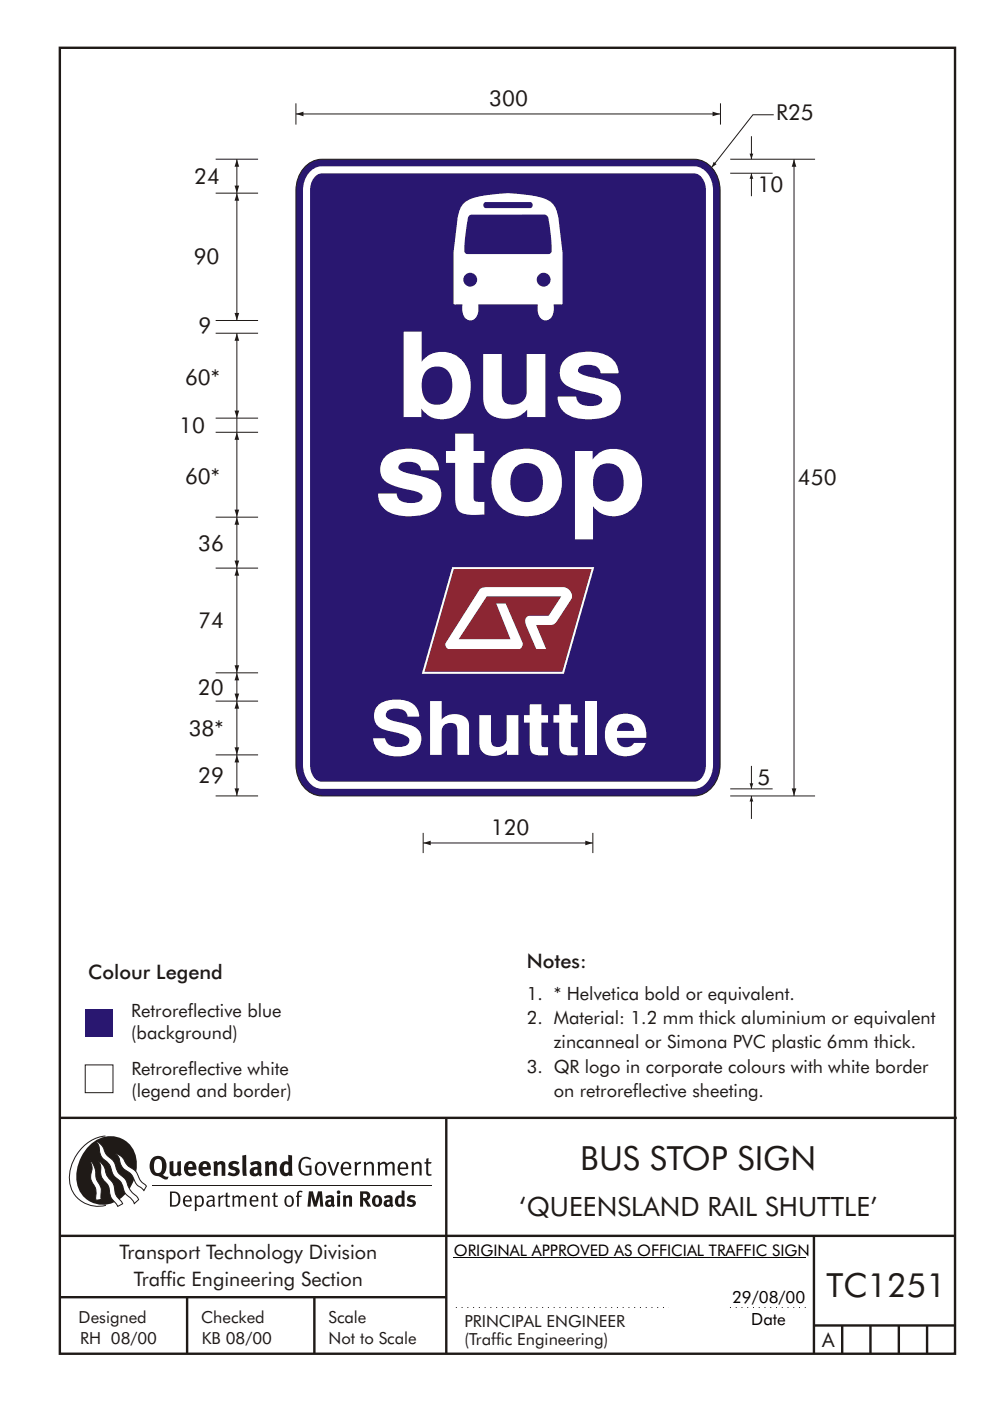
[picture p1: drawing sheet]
<svg xmlns="http://www.w3.org/2000/svg" width="210mm" height="297mm" viewBox="0 0 210 297" stroke-linecap="round" stroke-linejoin="round" font-family="sans-serif">
<g fill="none" stroke="#1f1a17" stroke-width=".51">
<path d="M12.7 10.1h189.9v276.9h-189.9zM12.7 237h190.3M94.7 236.9v50.1M12.7 262h190M12.7 275h82M39.7 275v12M66.7 275v12M172.7 262v25M172.7 281h30M178.7 281v6M184.7 281v6M190.7 281v6"/>
<path d="M196.7 281v6"/>
</g>
<path d="M96.3 266.6h74.7" fill="none" stroke="#000" stroke-width=".21"/>
<path d="M96.7 277.2h45.2M154.9 277.2h16.6" fill="none" stroke="#1f1a17" stroke-width=".21" stroke-dasharray=".2 1" stroke-linecap="butt"/>
<g fill="#1f1a17">
<path d="M63.9 245.6a1.61 1.61 0 0 1 2.1 .1l-.2 .2a1.17 1.17 0 0 0-1.4-.1 1.17 1.17 0 0 0-.6 1.2 1.42 1.42 0 0 0 1.2 1.9l.7-.2v-1.2h-.8l-.1-.4h1.3v1.9a1.82 1.82 0 0 1-2.2-.1 1.82 1.82 0 0 1-.6-2.1l.2-.7z" fill-rule="evenodd"/>
<path d="M67.2 246.6a1.77 1.77 0 0 0 .4 2.6 1.39 1.39 0 0 0 1.4-.5 1.39 1.39 0 0 0 .2-1.5 1.19 1.19 0 0 0-2-.6zM67.5 246.8a.83 .83 0 0 1 1 .1 .83 .83 0 0 1 .2 1 .75 .75 0 0 1-.6 1 .75 .75 0 0 1-.8-.8v-.9z" fill-rule="evenodd"/>
<path d="M69.5 246.4l.4-.1 .8 2.4 .8-2.3h.5l-1.1 2.8h-.4z" fill-rule="evenodd"/>
<path d="M72.6 246.7a1.74 1.74 0 0 0 .5 2.5h.9l.5-.3-.2-.3a.89 .89 0 0 1-1.1 .2 .89 .89 0 0 1-.4-.9h1.7a1.15 1.15 0 0 0-.4-1.4 1.15 1.15 0 0 0-1.5 .2zM73 246.9a.67 .67 0 0 1 .8-.1 .67 .67 0 0 1 .3 .7h-1.3z" fill-rule="evenodd"/>
<path d="M75.2 246.4l.4-.1 .1 .5 .5-.4 .5-.1-.2 .5a.61 .61 0 0 0-.8 .6v1.8h-.4z" fill-rule="evenodd"/>
<path d="M77.1 246.4l.5-.1 .1 .5a.89 .89 0 0 1 .9-.5 .89 .89 0 0 1 .7 .8v2.1h-.4v-2.1l-.1-.3-.3-.1-.8 .4v2.1h-.4z" fill-rule="evenodd"/>
<path d="M80.1 246.4l.4-.1 .1 .4a.83 .83 0 0 1 .8-.4 .83 .83 0 0 1 .7 .5 .86 .86 0 0 1 .9-.5 .86 .86 0 0 1 .7 .8v2.1h-.4l-.1-2.3a.5 .5 0 0 0-.8 0l-.2 .2v2.1h-.5v-2.2l-.4-.3-.7 .4v2.1h-.4z" fill-rule="evenodd"/>
<path d="M84.7 246.7a1.74 1.74 0 0 0 .5 2.5h.9l.5-.3-.2-.3a.89 .89 0 0 1-1.1 .2 .89 .89 0 0 1-.4-.9h1.7a1.15 1.15 0 0 0-.5-1.4 1.15 1.15 0 0 0-1.4 .2zM85 246.9a.67 .67 0 0 1 .9-.1 .67 .67 0 0 1 .3 .7h-1.3z" fill-rule="evenodd"/>
<path d="M87.3 246.4l.4-.1 .1 .5a.89 .89 0 0 1 .9-.5 .89 .89 0 0 1 .8 .8v2.1h-.5v-2.1l-.1-.3-.3-.1-.8 .4v2.1h-.4z" fill-rule="evenodd"/>
<path d="M90.5 245.7l.4-.2v.9h.7l-.2 .3h-.5v2.1l.1 .1h.5l.1 .3a.71 .71 0 0 1-1.2-.5v-2h-.3v-.3h.3z" fill-rule="evenodd"/>
<path d="M36 246.3l.8-.2v2a.46 .46 0 0 0 .2 .7 .46 .46 0 0 0 .6-.3v-2.2l.8-.1v2.3l.2 .6-.6 .3-.2-.3a1.03 1.03 0 0 1-1.2 .2 1.03 1.03 0 0 1-.6-1z" fill-rule="evenodd"/>
<path d="M39.4 246.6a1.64 1.64 0 0 0 0 2.3 1.64 1.64 0 0 0 2.3 .1l-.4-.5a.78 .78 0 0 1-.9 .3 .78 .78 0 0 1-.5-.8h1.8a1.37 1.37 0 0 0-.6-1.6 1.37 1.37 0 0 0-1.7 .2zM40.1 246.9a.48 .48 0 0 1 .6-.1 .48 .48 0 0 1 .2 .6h-1z" fill-rule="evenodd"/>
<path d="M42.5 246.6a1.65 1.65 0 0 0-.2 2 1.65 1.65 0 0 0 1.9 .7l.5-.3-.3-.5a.78 .78 0 0 1-.9 .3 .78 .78 0 0 1-.5-.8h1.8a1.37 1.37 0 0 0-.6-1.6 1.37 1.37 0 0 0-1.7 .2zM43.1 246.9a.48 .48 0 0 1 .6-.1 .48 .48 0 0 1 .2 .6h-.9z" fill-rule="evenodd"/>
<path d="M45.3 246.4l.7-.3 .1 .4a.95 .95 0 0 1 1-.3 .95 .95 0 0 1 .7 .9v2.2h-.8v-2.3l-.3-.2-.5 .3v2.2h-.8z" fill-rule="evenodd"/>
<path d="M48.7 246.5a1.73 1.73 0 0 1 2-.1l-.2 .6-.6-.2a.42 .42 0 0 0-.6 .3l.2 .2a1.23 1.23 0 0 1 1.4 1 1.47 1.47 0 0 1-2.3 .9l-.3-.1 .3-.6 .7 .3a.47 .47 0 0 0 .7-.3 .87 .87 0 0 0-1-.6l-.4-.2-.1-.4z" fill-rule="evenodd"/>
<path d="M53.1 246.6l.3 .6 .3-.2a.62 .62 0 0 1 .9 0l.1 .4a1.21 1.21 0 0 0-1.4 .3 1.21 1.21 0 0 0-.2 1.4 1.19 1.19 0 0 0 1.7 0l.5 .3 .4-.4-.3-.4v-1.3a.96 .96 0 0 0-1.3-1.1zM54 248.1l.6-.1v.6a.43 .43 0 0 1-.6 .1 .43 .43 0 0 1 0-.6z" fill-rule="evenodd"/>
<path d="M56.2 246.4l.7-.3 .1 .4a.95 .95 0 0 1 1-.3 .95 .95 0 0 1 .7 .9v2.2h-.8v-2.3l-.2-.2-.6 .3v2.2h-.8z" fill-rule="evenodd"/>
<path d="M61.2 244.8v1.6a1.29 1.29 0 0 0-1.4 .1 1.29 1.29 0 0 0-.5 1.3 1.24 1.24 0 0 0 .6 1.4 1.24 1.24 0 0 0 1.4-.1l.1 .2h.7l-.1-4.3zM60.5 246.9h.4l.3 .1v1.5l-.3 .2a.48 .48 0 0 1-.6-.5 1.52 1.52 0 0 1 .2-1.3z" fill-rule="evenodd"/>
<path d="M51.4 245l.8-.2 .2 4.5h-.8l-.1-.2z" fill-rule="evenodd"/>
</g>
<path d="M22.4 240.9a9 9 0 0 0-7.4 10.8 6.2 6.2 0 0 0 7.5 3.9M32.2 251.4h59.4" fill="none" stroke="#1f1a17" stroke-width=".21"/>
<path d="M19.1 242.7a5.7 5.7 0 0 1 6.5-1.4 5.7 5.7 0 0 1 3.4 5.7 8.6 8.6 0 0 1-6.2 8.4 5.7 5.7 0 0 1-6.5-7.1 9.9 9.9 0 0 1 2.8-5.6z" fill-rule="evenodd" fill="#1f1a17"/>
<path d="M24.4 244.6a3.1 3.1 0 0 1 2.3 2.1l.8 .8a3.2 3.2 0 0 1 2 2.3l.4 .7 1.2 1-.6 .9-.2-.3a3.5 3.5 0 0 1-1.9-2 3.8 3.8 0 0 0-2.1-2.2 3.5 3.5 0 0 1-1-2.3zM20.4 242a3.4 3.4 0 0 1 1.9 2.4l.7 .9a3.3 3.3 0 0 1 1.7 2.5 4.4 4.4 0 0 0 1.7 2l.3 .3a6.1 6.1 0 0 0 2.5 3.7l.2 .5-.9 .9a6.1 6.1 0 0 0-1.9-2.2l-.4-.7a3.6 3.6 0 0 0-1.9-2.8l-.6-1.1a3.6 3.6 0 0 0-1.9-2.8 3.7 3.7 0 0 1-.8-2.4zM21 246.2a3.4 3.4 0 0 1 1.5 2.7l.6 .9a3.8 3.8 0 0 1 1.4 3.1l.3 .8 1.2 1.5-1 .6-.5-.8a3.2 3.2 0 0 1-1.3-2.8 4.3 4.3 0 0 0-1.4-2.2 4.7 4.7 0 0 1-.5-2.9zM19.2 246.1a5.1 5.1 0 0 1 1.2 3.7l.3 .7a3.1 3.1 0 0 1 .7 3l.1 .8-1.1 .2-.1-.8a3.5 3.5 0 0 0-.9-3.2 3.6 3.6 0 0 1 .1-2.6z" fill-rule="evenodd" fill="#fff" stroke="#1f1a17" stroke-width=".21"/>
<g fill="#1f1a17">
<path d="M32.4 245.5a2.51 2.51 0 0 0 .4 3.7l.8 .2a2.78 2.78 0 0 0 2 .6l.2-.5h-.6l-.7-.4a2.56 2.56 0 0 0 0-3.8 1.83 1.83 0 0 0-2.1 .2zM33 245.9a.87 .87 0 0 1 1 0 .87 .87 0 0 1 .4 .9v.4a1.17 1.17 0 0 1-.9 1.5h-.3a2.38 2.38 0 0 1-.2-2.8z" fill-rule="evenodd"/>
<path d="M36.4 252.9v2.6a1.12 1.12 0 0 0 1.2-.3 1.12 1.12 0 0 0 .3-1.1l-.2-.6-.3-.4zM36.1 252.6h1.1a1.67 1.67 0 0 1 1.1 1.7 1.67 1.67 0 0 1-1.2 1.5h-1zM39.4 253.9l-.2 .6h1.1a.55 .55 0 0 0-.2-.7 .55 .55 0 0 0-.7 .1zM39.1 253.8a.95 .95 0 0 1 1.2-.2 .95 .95 0 0 1 .4 1.1h-1.5a.72 .72 0 0 0 .4 .8 .72 .72 0 0 0 .9-.1l.1 .2a1.15 1.15 0 0 1-1.5 0 1.15 1.15 0 0 1-.2-1.5zM41.7 254.1v1.2a.7 .7 0 0 0 .9 .1 .7 .7 0 0 0 .3-.9 .61 .61 0 0 0-.4-.7 .61 .61 0 0 0-.8 .3zM41.3 253.5l.4-.1v.4a.95 .95 0 0 1 1.2-.1 .95 .95 0 0 1 .3 1.1 .92 .92 0 0 1-.4 1 .92 .92 0 0 1-1.1-.2v1.1l-.4 .1zM44.3 254.9a.5 .5 0 0 0 .1 .7 .5 .5 0 0 0 .7-.3l.1-.7zM43.8 253.8a1 1 0 0 1 1.7 .2v1.4l.2 .3-.2 .2-.3-.3a.78 .78 0 0 1-1.4-.1 .78 .78 0 0 1 .8-1.1h.6a.58 .58 0 0 0-.4-.7 .58 .58 0 0 0-.7 .3zM46.3 253.5l.3-.1 .1 .4 .3-.3h.5l-.2 .3a.52 .52 0 0 0-.6 .6v1.4h-.3zM47.9 252.9l.4-.1v.7h.6l-.2 .3h-.4v1.5a.35 .35 0 0 0 .5 .3v.2a.57 .57 0 0 1-.6 .1 .57 .57 0 0 1-.3-.5v-1.6h-.3v-.3h.3zM49.3 253.5l.3-.1 .1 .4 .2-.2a.64 .64 0 0 1 1 .2 .7 .7 0 0 1 .8-.4 .7 .7 0 0 1 .5 .7v1.7h-.3v-1.7l-.3-.3-.6 .3v1.7h-.4v-1.6a.38 .38 0 0 0-.3-.5 .38 .38 0 0 0-.4 .3l-.2 .1v1.7h-.4zM53.5 253.9l-.1 .6h1a.55 .55 0 0 0-.2-.7 .55 .55 0 0 0-.7 .1zM53.2 253.8a.95 .95 0 0 1 1.2-.2 .95 .95 0 0 1 .4 1.1h-1.4a.72 .72 0 0 0 .4 .8 .72 .72 0 0 0 .8-.1l.2 .2a1.15 1.15 0 0 1-1.5 0 1.15 1.15 0 0 1-.3-1.5zM55.4 253.5l.3-.1 .1 .4a.72 .72 0 0 1 .8-.4 .72 .72 0 0 1 .6 .7v1.7h-.4v-1.5a.45 .45 0 0 0-.3-.6 .45 .45 0 0 0-.5 .3l-.2 .1v1.7h-.3zM58.1 252.9l.4-.1-.1 .7h.6l-.1 .3h-.5v1.5a.35 .35 0 0 0 .5 .3l.1 .2a.57 .57 0 0 1-.6 .1 .57 .57 0 0 1-.4-.5v-1.6h-.3v-.3h.3zM60.9 253.9l-.2 .7a.65 .65 0 0 0 .3 .9 .65 .65 0 0 0 .9-.3v-.1a.93 .93 0 0 0-.7-1.4zM60.6 253.8a1.12 1.12 0 0 1 1.5 0 1.12 1.12 0 0 1 .2 1.4 1.01 1.01 0 0 1-1.3 .7 1.01 1.01 0 0 1-.7-1.2zM63.2 252.6l.5-.2 .5 .2-.1 .2-.4-.1-.3 .2v.6h.7l-.2 .3h-.5v2h-.4v-2h-.2v-.3h.2zM65.5 252.6l-.3 3.2h.7l.1-2.2 .6 2.2h.6l.6-2.2 .2 2.2h.6l-.3-3.2h-.8l-.6 2.1-.5-2.1zM69 253.7l.3 .5a.51 .51 0 0 1 .5-.3 .51 .51 0 0 1 .5 .4v.1a.88 .88 0 0 0-1.2 .3 .88 .88 0 0 0 .2 1.1 .9 .9 0 0 0 1.1-.1l.4 .3 .3-.4-.2-.3v-1.1a.87 .87 0 0 0-.5-.8 .87 .87 0 0 0-1 .1zM69.8 254.9l.4-.1v.5l-.1 .1h-.3l-.1-.1zM71.5 253.5v2.3h.6v-2.4zM71.4 252.8a.4 .4 0 0 0 .8 0 .4 .4 0 0 0-.8 0zM72.7 253.5l.1 2.3h.6v-1.7a.33 .33 0 0 1 .4-.2 .33 .33 0 0 1 .3 .4v1.5h.6v-1.7a.75 .75 0 0 0-.5-.7 .75 .75 0 0 0-.8 .3l-.1-.3zM76.4 252.6v3.2h.6v-1.3l.3 .2 .7 1.1h.8l-1-1.4a.94 .94 0 0 0 .8-1 .94 .94 0 0 0-1-.8zM77 253.1a.51 .51 0 0 1 .8 .1 .51 .51 0 0 1-.2 .8h-.6zM79.2 253.7a1.19 1.19 0 0 0 0 1.8 1.19 1.19 0 0 0 1.7-.1 1.19 1.19 0 0 0-.1-1.6 1.19 1.19 0 0 0-1.6-.1zM79.8 253.9h.2a.99 .99 0 0 1 0 1.5 1.06 1.06 0 0 1-.2-1.5zM81.4 253.7l.3 .5a.51 .51 0 0 1 .5-.3 .51 .51 0 0 1 .5 .4v.1a.88 .88 0 0 0-1.1 .3 .88 .88 0 0 0 .2 1.1 .9 .9 0 0 0 1-.1l.4 .3 .3-.4-.2-.3v-1.1a.87 .87 0 0 0-.5-.8 .87 .87 0 0 0-1 .1zM82.2 254.9l.5-.1v.5l-.2 .1h-.3l-.1-.1zM85.2 252.4v1.2a1.2 1.2 0 0 0-1.3 .5 1.2 1.2 0 0 0 .1 1.5l.5 .3 .8-.2 .1 .1h.5l-.1-3.3zM84.7 254l.5 .1v1.2a.46 .46 0 0 1-.6 0 .46 .46 0 0 1-.1-.6zM86.6 253.6a.79 .79 0 0 0-.1 1 .79 .79 0 0 0 .9 .3 .33 .33 0 0 1 .1 .5 .33 .33 0 0 1-.6 0l-.4-.2-.3 .4a1.15 1.15 0 0 0 1.3 .3 1.15 1.15 0 0 0 .7-1 1.49 1.49 0 0 0-1.1-.7 .4 .4 0 0 1 .2-.4 .4 .4 0 0 1 .5 .1l.1 .1 .2-.4a1.47 1.47 0 0 0-1.5 0z" fill-rule="evenodd"/>
</g>
<path d="M65 35a4.9 4.9 0 0 1 3.3-1.2h79a6.1 6.1 0 0 1 5.5 6.6v121.7a6.1 6.1 0 0 1-5.5 6.7h-79a6.1 6.1 0 0 1-5.5-6.7v-121.7a7.1 7.1 0 0 1 2.2-5.4z" fill-rule="evenodd" fill="#291770" stroke="#1f1a17" stroke-width=".21"/>
<path d="M65.7 36.5a3.5 3.5 0 0 1 2.6-1.2h79a4.4 4.4 0 0 1 3.9 4.2l.1 122.6a4.9 4.9 0 0 1-3.3 5.1l-79.7 .1a4.4 4.4 0 0 1-3.9-4.2l-.1-122.7a5.8 5.8 0 0 1 1.4-3.9z" fill-rule="evenodd" fill="#fff"/>
<path d="M66.7 37.6l1-.7 .6-.1h79a2.92 2.92 0 0 1 2.4 2.7l.1 122.6a3.3 3.3 0 0 1-2.5 3.7h-79a2.92 2.92 0 0 1-2.4-2.8l-.1-122.6a4.4 4.4 0 0 1 .9-2.8z" fill-rule="evenodd" fill="#291770"/>
<path d="M96.1 120.5h29.7l-6.3 22.2h-29.7z" fill="#8c2633"/>
<g fill="#fff">
<path d="M89.8 142.4h29.7l.2 .3-.2 .2 .2-.2-.2 .2h-29.7z"/>
<path d="M125.6 120.4l.5-.2-.1 .3-.2-.3 .2 .3-6.3 22.2-.4-.1z"/>
<path d="M95.9 120.2h.2l-.2 .2 .2-.2h29.7v.5h-29.7z"/>
<path d="M95.9 120.4l.4 .1-6.3 22.2-.5 .2 .1-.3 .2 .3-.2-.3z"/>
</g>
<path d="M102 124.8l.7-.3h.8h16a1.94 1.94 0 0 1 1.7 2.5l-3.4 5.1-.9 .4h-3.2l2.2 5.1h-2.1l-2.2-5a1.32 1.32 0 0 1 .7-2h4.1l2.7-4.2h-15.8l-6 9.1h11l-3-7.5h2l3.6 8.3a1.12 1.12 0 0 1-.8 1.3h-14.8a.97 .97 0 0 1-.8-1.3z" fill-rule="evenodd" fill="#fff"/>
<path d="M62.8 24.2h90" fill="none" stroke="#1f1a17" stroke-width=".21"/>
<g fill="#1f1a17">
<path d="M151.2 23.7l1.6 .5-1.6 .5 1.6-.5-1.6 .5z" fill-rule="evenodd"/>
<path d="M62.8 24.2l1.6 .5-1.6-.5 1.6-.5v1z" fill-rule="evenodd"/>
</g>
<path d="M168.5 33.8v135" fill="none" stroke="#1f1a17" stroke-width=".21"/>
<g fill="#1f1a17">
<path d="M168 167.2h1l-.5 1.5-.5-1.5 .5 1.6z" fill-rule="evenodd"/>
<path d="M168.5 33.8l-.5 1.6 .5-1.6 .5 1.6h-1z" fill-rule="evenodd"/>
</g>
<path d="M50.3 33.8v7.2" fill="none" stroke="#1f1a17" stroke-width=".21"/>
<g fill="#1f1a17">
<path d="M49.8 39.4h.9l-.4 1.5-.5-1.5 .5 1.6z" fill-rule="evenodd"/>
<path d="M50.3 33.8l-.5 1.6 .5-1.6 .4 1.6h-.9z" fill-rule="evenodd"/>
</g>
<path d="M50.3 41v27" fill="none" stroke="#1f1a17" stroke-width=".21"/>
<g fill="#1f1a17">
<path d="M49.8 66.4h.9l-.4 1.5-.5-1.5 .5 1.6z" fill-rule="evenodd"/>
<path d="M50.3 41l-.5 1.6 .5-1.6 .4 1.6h-.9z" fill-rule="evenodd"/>
</g>
<path d="M50.3 88.7v21" fill="none" stroke="#1f1a17" stroke-width=".21"/>
<g fill="#1f1a17">
<path d="M49.8 108.1h.9l-.4 1.5-.5-1.5 .5 1.6z" fill-rule="evenodd"/>
<path d="M50.3 91.7l-.5 1.6 .5-1.6 .4 1.6h-.9z" fill-rule="evenodd"/>
</g>
<path d="M50.3 148.7v11.4" fill="none" stroke="#1f1a17" stroke-width=".21"/>
<g fill="#1f1a17">
<path d="M49.8 158.5h.9l-.4 1.5-.5-1.5 .5 1.6z" fill-rule="evenodd"/>
<path d="M50.3 148.7l-.5 1.6 .5-1.6 .4 1.6h-.9z" fill-rule="evenodd"/>
</g>
<path d="M50.3 142.7v6" fill="none" stroke="#1f1a17" stroke-width=".21"/>
<g fill="#1f1a17">
<path d="M49.8 147.1h.9l-.4 1.5-.5-1.5 .5 1.6z" fill-rule="evenodd"/>
<path d="M50.3 142.7l-.5 1.6 .5-1.6 .4 1.6h-.9z" fill-rule="evenodd"/>
</g>
<path d="M50.3 160.1v8.7" fill="none" stroke="#1f1a17" stroke-width=".21"/>
<g fill="#1f1a17">
<path d="M49.8 167.2h.9l-.4 1.5-.5-1.5 .5 1.6z" fill-rule="evenodd"/>
<path d="M50.3 160.1l-.5 1.6 .5-1.6 .4 1.6h-.9z" fill-rule="evenodd"/>
</g>
<path d="M164.2 24.3h-4.5l-8.7 11.2" fill="none" stroke="#1f1a17" stroke-width=".21"/>
<path d="M151.4 34.3l.6 .5-1 .7z" fill-rule="evenodd" fill="#1f1a17"/>
<path d="M45.8 33.8h9M62.8 21.9v4.5M45.8 41h9M45.8 91.7h9M45.8 142.7h9M45.8 148.7h9M45.8 160.1h9M154.9 167.3h9M154.9 168.8h18M159.4 168.8v4.8" fill="none" stroke="#1f1a17" stroke-width=".21"/>
<path d="M159.4 168.8l.4 1.1h-.8l.4-1.1 .4 1.1z" fill-rule="evenodd" fill="#1f1a17"/>
<path d="M159.4 162.4v4.9" fill="none" stroke="#1f1a17" stroke-width=".21"/>
<path d="M159 166.1h.8l-.4 1.2z" fill-rule="evenodd" fill="#1f1a17"/>
<path d="M152.9 21.9v4.5M154.9 36.7h9M154.9 33.8h18M159.4 28.9v4.9M45.8 168.8h9" fill="none" stroke="#1f1a17" stroke-width=".21"/>
<path d="M159 32.6h.8l-.4 1.2z" fill-rule="evenodd" fill="#1f1a17"/>
<path d="M159.4 36.7v4.9" fill="none" stroke="#1f1a17" stroke-width=".21"/>
<path d="M159.4 36.7l.4 1.2h-.8l.4-1.2 .4 1.2z" fill-rule="evenodd" fill="#1f1a17"/>
<path d="M98.5 43a6 6 0 0 0-1.6 4.2l-.7 6.3v10.9l.3 .2 1.6-.1a2.96 2.96 0 0 0 1.2 3.4 1.6 1.6 0 0 0 2.1-1.5v-1.9h12.7a2.92 2.92 0 0 0 1.2 3.4 1.62 1.62 0 0 0 2.1-1.5v-1.9h1.9v-4.6a66.8 66.8 0 0 0-.8-13.8 4.5 4.5 0 0 0-4-4.3 26.8 26.8 0 0 0-14.5 .3zM113.9 59.3a1.47 1.47 0 0 1 2.9 0 1.47 1.47 0 0 1-2.9 0zM98.3 59.3a1.47 1.47 0 0 1 2.9 0 1.47 1.47 0 0 1-2.9 0zM99.6 45.7l.4-.2h15.5l.5 .2 .3 .5a33.4 33.4 0 0 1 .7 7.2l-.6 .5h-17.2a.7 .7 0 0 1-.7-.7l.4-4.4 .4-2.6zM102.7 43l.4-.2h9.4a.65 .65 0 0 1 .5 .7 .65 .65 0 0 1-.5 .6h-9.4a.66 .66 0 0 1-.4-1.1z" fill-rule="evenodd" fill="#fff"/>
<path d="M50.3 120.5v22.2" fill="none" stroke="#1f1a17" stroke-width=".21"/>
<g fill="#1f1a17">
<path d="M49.8 141.1h.9l-.4 1.5-.5-1.5 .5 1.6z" fill-rule="evenodd"/>
<path d="M50.3 120.5l-.5 1.6 .5-1.6 .4 1.6h-.9z" fill-rule="evenodd"/>
</g>
<path d="M50.3 109.7v10.8M45.8 120.5h9" fill="none" stroke="#1f1a17" stroke-width=".21"/>
<g fill="#1f1a17">
<path d="M49.8 118.9h.9l-.4 1.5-.5-1.5 .5 1.6z" fill-rule="evenodd"/>
<path d="M50.3 109.7l-.5 1.6 .5-1.6 .4 1.6h-.9z" fill-rule="evenodd"/>
</g>
<path d="M50.3 70.7v18M45.8 88.7h9M45.8 109.7h9" fill="none" stroke="#1f1a17" stroke-width=".21"/>
<g fill="#1f1a17">
<path d="M49.8 87.1h.9l-.4 1.5-.5-1.5 .5 1.6z" fill-rule="evenodd"/>
<path d="M50.3 70.7l-.5 1.6 .5-1.6 .4 1.6h-.9z" fill-rule="evenodd"/>
</g>
<path d="M45.8 70.7h9M45.8 68h9M89.8 178.7h36M89.8 176.6v4.3" fill="none" stroke="#1f1a17" stroke-width=".21"/>
<g fill="#1f1a17">
<path d="M89.8 178.7l1.6-.5v1l-1.6-.5 1.6-.5z" fill-rule="evenodd"/>
<path d="M124.2 178.2l1.6 .5-1.6 .5v-1l1.6 .5z" fill-rule="evenodd"/>
</g>
<path d="M125.8 176.6v4.3M18.1 225.8h5.9v5.9h-5.9z" fill="none" stroke="#1f1a17" stroke-width=".21"/>
<path d="M18.1 214h5.9v5.9h-5.9z" fill="#291770"/>
<g font-size="25.2" fill="#fff">
<text x="83.8" y="88.4">bus</text>
<text x="79.3" y="109">stop</text>
</g>
<text font-size="15.9" fill="#fff" x="78.4" y="160.1">Shuttle</text>
<g font-size="7.1" fill="#1f1a17">
<text x="123.1" y="248">BUS STOP SIGN</text>
<text x="175.4" y="275">TC1251</text>
</g>
<text font-size="5.6" fill="#1f1a17" x="110.1" y="257.8">‘QUEENSLAND RAIL SHUTTLE’</text>
<g font-size="4.6" fill="#1f1a17">
<text x="103.8" y="22.6">300</text>
<text x="164.7" y="25.4">R25</text>
<text x="41.2" y="39">24</text>
<text x="160.7" y="40.8">10</text>
<text x="41.1" y="56">90</text>
<text x="42.1" y="70.7">9</text>
<text x="39.3" y="81.7">60*</text>
<text x="38" y="91.8">10</text>
<text x="39.3" y="102.7">60*</text>
<text x="169.3" y="102.9">450</text>
<text x="42" y="116.7">36</text>
<text x="42" y="133.2">74</text>
<text x="42" y="147.3">20</text>
<text x="40" y="156">38*</text>
<text x="42" y="166">29</text>
<text x="160.7" y="166.4">5</text>
<text x="104.1" y="177.1">120</text>
</g>
<g font-size="4.2" fill="#1f1a17">
<text x="18.7" y="207.6">Colour Legend</text>
<text x="111.8" y="205.2">Notes:</text>
<text x="25.4" y="267">Transport Technology Division</text>
<text x="28.4" y="272.6">Traffic Engineering Section</text>
<text x="174.4" y="285.6">A</text>
</g>
<g font-size="3.9" fill="#1f1a17">
<text x="27.9" y="215.7">Retroreflective blue</text>
<text x="111.8" y="212.1">1. * Helvetica bold or equivalent.</text>
<text x="27.9" y="220.3">(background)</text>
<text x="111.8" y="217.2">2. Material: 1.2 mm thick aluminium or equivalent</text>
<text x="27.9" y="228">Retroreflective white</text>
<text x="111.8" y="227.4">3. QR logo in corporate colours with white border</text>
<text x="117.5" y="222.3">zincanneal or Simona PVC plastic 6mm thick.</text>
<text x="27.9" y="232.6">(legend and border)</text>
<text x="117.5" y="232.5">on retroreflective sheeting.</text>
</g>
<g font-size="3.6">
<text x="155.3" y="276.2">29/08/00</text>
<text x="159.4" y="281">Date</text>
</g>
<g font-size="3.5" fill="#1f1a17">
<text x="16.7" y="280.5">Designed</text>
<text x="42.7" y="280.5">Checked</text>
<text x="69.7" y="280.5">Scale</text>
<text x="98.5" y="281.4">PRINCIPAL ENGINEER</text>
<text x="17" y="284.9">RH 08/00</text>
<text x="42.8" y="284.9">KB 08/00</text>
<text x="69.7" y="285">Not to Scale</text>
<text x="98.5" y="285.1">(Traffic Engineering)</text>
</g>
<text font-size="3.4" x="96.3" y="266.3">ORIGINAL APPROVED AS OFFICIAL TRAFFIC SIGN</text>
</svg>
